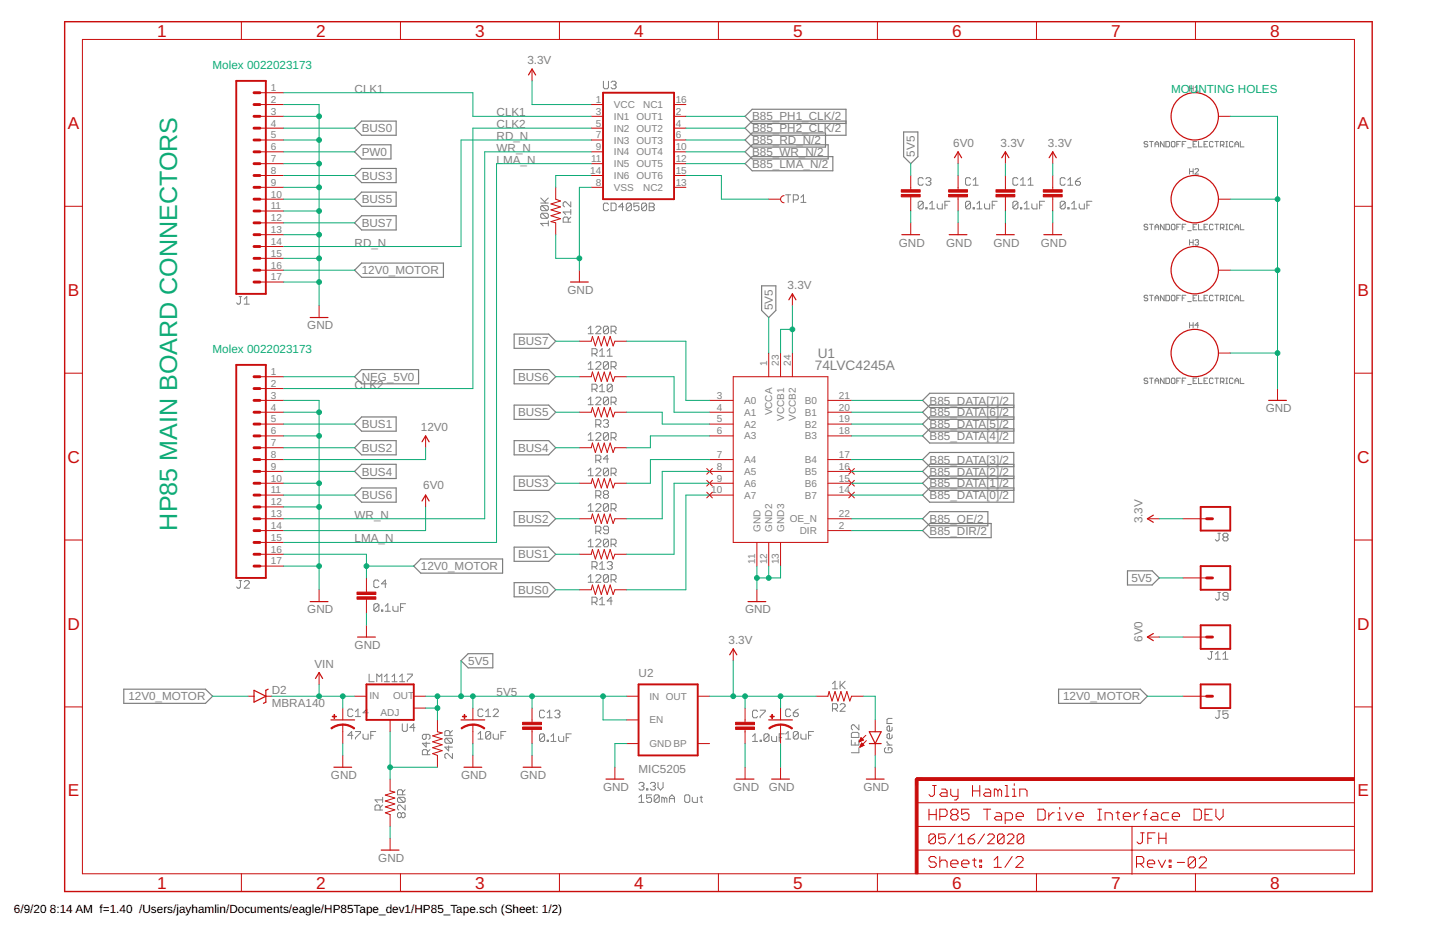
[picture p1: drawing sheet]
<svg xmlns="http://www.w3.org/2000/svg" width="432mm" height="279mm" viewBox="0 0 432 279" stroke-linecap="round" stroke-linejoin="round" font-family="sans-serif">
<g fill="none" stroke="#808080" stroke-width=".3">
<path d="M181.3 24.4v1.9l.4 .4h.8l.3-.4v-1.9M183.6 24.8l.4-.4h.7l.4 .4v.3l-.4 .4M184.4 25.5h.3M184.7 25.5l.4 .4v.4l-.4 .4h-.7l-.4-.4M357.4 25.8v1.6M357.4 26.6h1.1M358.5 25.8v1.6M359.1 26.3l.5-.5v1.6M359.1 27.4h1.1M162.5 59.5l1.5 1.5M164.8 59.5l-1.2 1.1M236.1 58.5h1.5"/>
<path d="M236.8 58.5v2.3M240.7 59.3l.7-.8v2.3M277.4 53.7l-.3-.3h-.8l-.4 .3v1.6l.4 .3h.8l.3-.3M278.2 53.7l.4-.3h.7l.4 .3v.4l-.4 .4M279 54.5h.3M279.3 54.5l.4 .4v.4l-.4 .3h-.7l-.4-.3M291.6 53.7l-.3-.3h-.8l-.4 .3v1.6l.4 .3h.8l.3-.3M292.4 55.6h1.5M292.4 54.1l.8-.7v2.2M305.9 53.7l-.4-.3h-.8l-.3 .3v1.6l.3 .3h.8l.4-.3M306.6 55.6h1.6M306.6 54.1l.8-.7v2.2"/>
<path d="M308.9 55.6h1.6M308.9 54.1l.8-.7v2.2M320.1 53.7l-.4-.3h-.7l-.4 .3v1.6l.4 .3h.7l.4-.3M320.9 55.6h1.5M320.9 54.1l.7-.7v2.2M323.2 54.5h1.1l.4 .4v.4l-.4 .3h-.8l-.3-.3zM324.7 53.4l-.8 .3-.7 .8M344.9 42.8l-.3-.3h-.5l-.3 .3 .3 .5h.5l.3 .3-.3 .5h-.5l-.3-.2M345.4 42.5h1.1M346 42.5v1.6M347.1 43.3h1M347.1 44.1v-1.1l.5-.5 .5 .5v1.1"/>
<path d="M349.8 42.5v1.6l-1.1-1.6v1.6M350.3 42.5h.9l.2 .3v1.1l-.2 .2h-.9zM352 42.8l.3-.3h.5l.3 .3v1.1l-.3 .2h-.5l-.3-.2zM353.6 43.3h.6M354.7 42.5h-1.1v1.6M355.2 43.3h.6M356.3 42.5h-1.1v1.6M356.9 44.4h1.1M357.4 50.7v1.6M357.4 51.5h1.1M358.5 43.3h.6M358.5 50.7v1.6"/>
<path d="M359.1 50.9l.2-.2h.6l.3 .2v.3l-1.1 1.1h1.1M359.6 42.5h-1.1v1.6h1.1M360.2 42.5v1.6h1.1M361.8 43.3h.6M362.9 42.5h-1.1v1.6h1.1M364.5 42.8l-.2-.3h-.6l-.3 .3v1.1l.3 .2h.6l.2-.2M365.1 42.5h1.1M365.6 42.5v1.6M366.7 43.6h.8l.3-.3v-.5l-.3-.3h-.8v1.6M367.3 43.6l.5 .5M368.3 42.5h.6M368.3 44.1h.6"/>
<path d="M368.6 42.5v1.6M370.5 42.8l-.3-.3h-.5l-.3 .3v1.1l.3 .2h.5l.3-.2M371.1 43.3h1.1M371.1 44.1v-1.1l.5-.5 .6 .5v1.1M372.7 42.5v1.6h1.1M162.5 61h2.3M162.9 61.8h1.5l.4 .3v.8l-.4 .4M162.9 64.1h1.5l.4 .4v.7l-.4 .4M162.9 64.1l-.4 .4v.7l.4 .4h1.5M162.9 61.8l-.4 .3v.8l.4 .4h1.5M162.9 64.1l1.5 1.5M162.9 61.8l1.5 1.5"/>
<path d="M164.8 67.1h-2.3l.7 .8M164.8 66.4v1.5M170.8 66.7v-1.1l-.4-.4h-.8l-.4 .4v1.1h2.3M171.5 60.6v1.5l-1.5-1.5h-.4l-.4 .4v.8l.4 .3M171.5 65.2l-.7 .8M171.5 63.7h-2.3l.8 .7M171.5 62.9v1.5M182.8 61.4l-.3-.4h-.8l-.4 .4v1.5l.4 .4h.8l.3-.4M183.6 61h1.1l.4 .4v1.5l-.4 .4h-1.1zM187.4 62.1h-1.5l1.1-1.1v2.3M189.7 61.4v1.5l-.4 .4h-.7l-.4-.4M189.7 61.4l-.4-.4h-.7l-.4 .4v1.5"/>
<path d="M189.7 61.4l-1.5 1.5M192 61h-1.5v1.1l1.1-.3 .4 .3v.8l-.4 .4h-.7l-.4-.4M194.3 61.4v1.5l-.4 .4h-.7l-.4-.4M194.3 61.4l-.4-.4h-.7l-.4 .4v1.5M194.3 61.4l-1.5 1.5M195.1 61h1.1l.4 .4v.4l-.4 .3 .4 .4v.4l-.4 .4h-1.1zM195.1 62.1h1.1M238.4 60h1.1l.4-.3v-.8l-.4-.4h-1.1v2.3M240.7 60.8h1.5M277.4 60.9l-.3-.4h-.8l-.4 .4v1.5M277.4 60.9v1.5l-.3 .4h-.8l-.4-.4M277.4 60.9l-1.5 1.5"/>
<path d="M278.2 62.4h.4v.4h-.4zM279.3 62.8h1.6M279.3 61.2l.8-.7v2.3M281.6 61.2v1.2l.4 .4h1.1v-1.6M283.9 61.6h.8M285.4 60.5h-1.5v2.3M291.6 60.9l-.3-.4h-.8l-.4 .4v1.5M291.6 60.9v1.5l-.3 .4h-.8l-.4-.4M291.6 60.9l-1.5 1.5M292.4 62.4h.4v.4h-.4zM293.6 62.8h1.5M293.6 61.2l.7-.7v2.3"/>
<path d="M295.8 61.2v1.2l.4 .4h1.2v-1.6M298.2 61.6h.7M299.7 60.5h-1.5v2.3M305.9 60.9l-.4-.4h-.8l-.3 .4v1.5M305.9 60.9v1.5l-.4 .4h-.8l-.3-.4M305.9 60.9l-1.5 1.5M306.6 62.4h.4v.4h-.4zM307.8 62.8h1.5M307.8 61.2l.7-.7v2.3M310.1 61.2v1.2l.4 .4h1.1v-1.6M312.4 61.6h.7M313.9 60.5h-1.5v2.3"/>
<path d="M320.1 60.9l-.4-.4h-.7l-.4 .4v1.5M320.1 60.9v1.5l-.4 .4h-.7l-.4-.4M320.1 60.9l-1.5 1.5M320.9 62.4h.3v.4h-.3zM322 62.8h1.5M322 61.2l.8-.7v2.3M324.3 61.2v1.2l.4 .4h1.1v-1.6M326.6 61.6h.7M328.1 60.5h-1.5v2.3M344.9 67.6l-.3-.2h-.5l-.3 .5 .3 .3h.5l.3 .5-.3 .3h-.5l-.3-.3M345.4 67.4h1.1M346 67.4v1.6"/>
<path d="M347.1 69v-1.1l.5-.5 .5 .5v1.1M347.1 68.2h1M349.8 67.4v1.6l-1.1-1.6v1.6M350.3 67.4h.9l.2 .2v1.1l-.2 .3h-.9zM352.3 67.4h.5l.3 .2v1.1l-.3 .3h-.5l-.3-.3v-1.1zM353.6 68.2h.6M354.7 67.4h-1.1v1.6M355.2 68.2h.6M356.3 67.4h-1.1v1.6M356.9 69.3h1.1M357.4 72v1.6M357.4 72.8h1.1"/>
<path d="M358.5 72v1.6M358.5 68.2h.6M359.1 72.3l.2-.3h.6l.3 .3-.3 .5M359.6 67.4h-1.1v1.6h1.1M359.6 72.8h.3M359.9 72.8l.3 .3-.3 .5h-.6l-.2-.2M360.2 67.4v1.6h1.1M361.8 68.2h.6M362.9 67.4h-1.1v1.6h1.1M364.5 67.6l-.2-.2h-.6l-.3 .2v1.1l.3 .3h.6l.2-.3M365.1 67.4h1.1M365.6 67.4v1.6"/>
<path d="M366.7 68.5h.8l.3-.3v-.6l-.3-.2h-.8v1.6M367.3 68.5l.5 .5M368.3 67.4h.6M368.3 69h.6M368.6 67.4v1.6M370.5 67.6l-.3-.2h-.5l-.3 .2v1.1l.3 .3h.5l.3-.3M371.1 69v-1.1l.5-.5 .6 .5v1.1M371.1 68.2h1.1M372.7 67.4v1.6h1.1M71.9 89.1h.7M72.2 89.1v1.9l-.3 .4h-.4l-.4-.4M73.4 91.4h1.5"/>
<path d="M73.4 89.9l.7-.8v2.3M176.7 98.7l.8-.7v2.3M179 98.4l.4-.4h.8l.4 .4v.3l-1.6 1.6h1.6M182.8 98.4l-.3-.4h-.8l-.4 .4v1.5M182.8 98.4v1.5l-.3 .4h-.8l-.4-.4M182.8 98.4l-1.5 1.5M183.6 99.5h1.1l.4-.4v-.7l-.4-.4h-1.1v2.3M184.4 99.5l.7 .8M344.9 89l-.3-.3h-.5l-.3 .6 .3 .2h.5l.3 .6-.3 .3h-.5l-.3-.3M345.4 88.7h1.1M346 88.7v1.7M347.1 90.4v-1.1l.5-.6 .5 .6v1.1"/>
<path d="M347.1 89.5h1M349.8 88.7v1.7l-1.1-1.7v1.7M350.3 88.7h.9l.2 .3v1.1l-.2 .3h-.9zM352.3 88.7h.5l.3 .3v1.1l-.3 .3h-.5l-.3-.3v-1.1zM353.6 89.5h.6M354.7 88.7h-1.1v1.7M355.2 89.5h.6M356.3 88.7h-1.1v1.7M356.9 90.6h1.1M357.4 96.9v1.6M357.4 97.7h1.1M358.5 96.9v1.6"/>
<path d="M358.5 89.5h.6M359.6 88.7h-1.1v1.7h1.1M360.2 88.7v1.7h1.1M360.2 97.7h-1.1l.8-.8v1.6M361.8 89.5h.6M362.9 88.7h-1.1v1.7h1.1M364.5 89l-.2-.3h-.6l-.3 .3v1.1l.3 .3h.6l.2-.3M365.1 88.7h1.1M365.6 88.7v1.7M366.7 89.8h.8l.3-.3v-.5l-.3-.3h-.8v1.7M367.3 89.8l.5 .6M368.3 88.7h.6"/>
<path d="M368.3 90.4h.6M368.6 88.7v1.7M370.5 89l-.3-.3h-.5l-.3 .3v1.1l.3 .3h.5l.3-.3M371.1 90.4v-1.1l.5-.6 .6 .6v1.1M371.1 89.5h1.1M372.7 88.7v1.7h1.1M176.7 109.4l.8-.7v2.2M176.7 110.9h1.6M176.7 100.3h1.6M177.9 106.3h1.1l.4-.4v-.8l-.4-.3h-1.1v2.2M177.9 116.9h1.1l.4-.3v-.8l-.4-.4h-1.1v2.3M178.6 116.9l.8 .8"/>
<path d="M178.6 106.3l.8 .7M179 119.7l.4-.4h.8l.4 .4v.4l-1.6 1.5h1.6M179 109l.4-.3h.8l.4 .3v.4l-1.6 1.5h1.6M180.2 116.2l.7-.8v2.3M180.2 105.5l.7-.7v2.2M180.2 117.7h1.5M180.2 107h1.5M182.5 107h1.5M182.5 105.5l.7-.7v2.2M182.8 119.7v1.5l-.3 .4h-.8l-.4-.4M182.8 119.7l-.3-.4h-.8l-.4 .4v1.5M182.8 109l-.3-.3h-.8l-.4 .3v1.6"/>
<path d="M182.8 109v1.6l-.3 .3h-.8l-.4-.3M182.8 119.7l-1.5 1.5M182.8 109l-1.5 1.6M183.6 110.2h1.1l.4-.4v-.8l-.4-.3h-1.1v2.2M184 115.8l-.4-.4h-.8l-.3 .4v1.5M184 115.8v1.5l-.4 .4h-.8l-.3-.4M184 115.8l-1.5 1.5M184.4 110.2l.7 .7M344.9 113.9l-.3-.3h-.5l-.3 .6 .3 .2h.5l.3 .6-.3 .2h-.5l-.3-.2M345.4 113.6h1.1M346 113.6v1.6M347.1 115.2v-1l.5-.6 .5 .6v1"/>
<path d="M347.1 114.4h1M349.8 113.6v1.6l-1.1-1.6v1.6M350.3 113.6h.9l.2 .3v1.1l-.2 .2h-.9zM352.3 113.6h.5l.3 .3v1.1l-.3 .2h-.5l-.3-.2v-1.1zM353.6 114.4h.6M354.7 113.6h-1.1v1.6M355.2 114.4h.6M356.3 113.6h-1.1v1.6M356.9 115.5h1.1M358.5 114.4h.6M359.6 113.6h-1.1v1.6h1.1M360.2 113.6v1.6h1.1"/>
<path d="M361.8 114.4h.6M362.9 113.6h-1.1v1.6h1.1M364.5 113.9l-.2-.3h-.6l-.3 .3v1.1l.3 .2h.6l.2-.2M365.1 113.6h1.1M365.6 113.6v1.6M366.7 114.7h.8l.3-.3v-.5l-.3-.3h-.8v1.6M367.3 114.7l.5 .5M368.3 113.6h.6M368.3 115.2h.6M368.6 113.6v1.6M370.5 113.9l-.3-.3h-.5l-.3 .3v1.1l.3 .2h.5l.3-.2M371.1 115.2v-1l.5-.6 .6 .6v1"/>
<path d="M371.1 114.4h1.1M372.7 113.6v1.6h1.1M176.7 120.1l.8-.8v2.3M176.7 130.7l.8-.7v2.3M176.7 121.6h1.6M176.7 132.3h1.6M179 127.6h1.2l.4-.4v-.7l-.4-.4h-1.2v2.3M179 130.4l.4-.4h.8l.4 .4v.3l-1.6 1.6h1.6M179 138.3h1.2l.4-.4v-.8l-.4-.3h-1.2v2.2M179.8 127.6l.8 .8M179.8 138.3l.8 .7M181.3 126.5l.4-.4h.8l.3 .4v.4l-.3 .3"/>
<path d="M182.1 127.2h.4M182.5 127.2l.3 .4v.4l-.3 .4h-.8l-.4-.4M182.8 130.4l-.3-.4h-.8l-.4 .4v1.5M182.8 130.4v1.5l-.3 .4h-.8l-.4-.4M182.8 130.4l-1.5 1.5M182.8 137.9h-1.5l1.2-1.1v2.2M183.6 120.8h1.1l.4-.3v-.8l-.4-.4h-1.1v2.3M183.6 131.5h1.1l.4-.4v-.7l-.4-.4h-1.1v2.3M184.4 120.8l.7 .8M184.4 131.5l.7 .8M176.7 141.4l.8-.7v2.2M176.7 152.1l.8-.8v2.3"/>
<path d="M176.7 142.9h1.6M176.7 153.6h1.6M179 141l.4-.3h.8l.4 .3v.4l-1.6 1.5h1.6M179 148.9h1.2l.4-.4v-.7l-.4-.4h-1.2v2.3M179 151.7l.4-.4h.8l.4 .4v.4l-1.6 1.5h1.6M179 159.6h1.2l.4-.4v-.7l-.4-.4h-1.2v2.3M179.8 148.9l.8 .8M179.8 159.6l.8 .8M181.7 148.5l-.4-.3v-.4l.4-.4h.8l.3 .4v.4l-.3 .3M181.7 148.5l-.4 .4v.4l.4 .4h.8l.3-.4v-.4l-.3-.4M181.7 148.5h.8M182.8 141v1.6l-.3 .3h-.8l-.4-.3"/>
<path d="M182.8 141l-.3-.3h-.8l-.4 .3v1.6M182.8 151.7l-.3-.4h-.8l-.4 .4v1.5M182.8 159.2h-1.1l-.4-.4v-.3l.4-.4h.8l.3 .4v1.5l-.3 .4h-.8l-.4-.4M182.8 151.7v1.5l-.3 .4h-.8l-.4-.4M182.8 141l-1.5 1.6M182.8 151.7l-1.5 1.5M183.6 142.2h1.1l.4-.4v-.8l-.4-.3h-1.1v2.2M183.6 152.8h1.1l.4-.3v-.8l-.4-.4h-1.1v2.3M184.4 142.2l.7 .7M184.4 152.8l.7 .8M71.9 174.4h.7M72.2 174.4v1.9l-.3 .4h-.4l-.4-.4"/>
<path d="M73.4 174.8l.4-.4h.7l.4 .4v.4l-1.5 1.5h1.5M113.9 174.6l-.4-.3h-.8l-.4 .3v1.5l.4 .4h.8l.4-.4M116.1 175.4h-1.5l1.2-1.1v2.2M176.7 162.8l.8-.8v2.3M176.7 173.4l.8-.7v2.2M176.7 164.3h1.6M176.7 174.9h1.6M177.9 170.3h1.1l.4-.4v-.8l-.4-.4h-1.1v2.3M178.6 170.3l.8 .7M179 162.4l.4-.4h.8l.4 .4v.4l-1.6 1.5h1.6M179 173l.4-.3h.8l.4 .3v.4l-1.6 1.5h1.6M180.2 169.5l.7-.8v2.3"/>
<path d="M180.2 171h1.5M182.5 169.1l.3-.4h.8l.4 .4v.4l-.4 .4M182.8 162.4l-.3-.4h-.8l-.4 .4v1.5M182.8 173l-.3-.3h-.8l-.4 .3v1.6M182.8 162.4v1.5l-.3 .4h-.8l-.4-.4M182.8 173v1.6l-.3 .3h-.8l-.4-.3M182.8 162.4l-1.5 1.5M182.8 173l-1.5 1.6M183.2 169.9h.4M183.6 169.9l.4 .4v.3l-.4 .4h-.8l-.3-.4M183.6 174.2h1.1l.4-.4v-.8l-.4-.3h-1.1v2.2M183.6 163.5h1.1l.4-.4v-.7l-.4-.4h-1.1v2.3"/>
<path d="M184.4 163.5l.7 .8M184.4 174.2l.7 .7M366 160.2h.7M366 178h.7M366.3 160.2v1.9l-.3 .4h-.4l-.4-.4M366.3 178v1.9l-.3 .4h-.4l-.4-.4M367.9 161.4l-.4 .3v.4l.4 .4h.7l.4-.4v-.4l-.4-.3M367.9 161.4l-.4-.4v-.4l.4-.4h.7l.4 .4v.4l-.4 .4M367.9 161.4h.7M369 179.1h-1.1l-.4-.3v-.4l.4-.4h.7l.4 .4v1.5l-.4 .4h-.7l-.4-.4M113.9 181.8l-.4-.4h-.8l-.4 .4v1.5M113.9 181.8v1.5l-.4 .3h-.8l-.4-.3"/>
<path d="M113.9 181.8l-1.6 1.5M114.6 183.3h.4v.3h-.4zM115.8 183.6h1.5M115.8 182.1l.7-.7v2.2M118.1 182.1v1.2l.3 .3h1.2v-1.5M120.4 182.5h.7M121.9 181.4h-1.5v2.2M177.9 180.9h1.1l.4-.3v-.8l-.4-.4h-1.1v2.3M178.6 180.9l.8 .8M180.2 180.2l.7-.8v2.3M180.2 181.7h1.5M184 180.6h-1.5l1.1-1.2v2.3"/>
<path d="M363.7 195.8h.7M364 195.8v1.9l-.3 .4h-.4l-.4-.4M365.2 198.1h1.5M365.2 196.5l.8-.7v2.3M367.5 198.1h1.5M367.5 196.5l.7-.7v2.3M106 213.4l-.3-.4h-.8l-.4 .4v1.5l.4 .4h.8l.3-.4M106.8 219.8h1.5v.4l-1.5 1.5v.3M106.8 215.3h1.5M106.8 213.8l.8-.8v2.3M110.6 214.1h-1.5l1.1-1.1v2.3M110.9 202.5v2.3h1.5"/>
<path d="M112.9 219.8h-1.5v2.2M113.2 204.8v-2.3l.8 .8 .7-.8v2.3M115.5 204.8h1.5M115.5 203.3l.8-.8v2.3M117.8 204.8h1.5M117.8 203.3l.8-.8v2.3M120.1 204.8h1.5M120.1 203.3l.7-.8v2.3M120.9 217.5v1.9l.4 .3h.7l.4-.3v-1.9M122.4 202.5h1.5v.4l-1.5 1.5v.4M124.7 218.6h-1.5l1.1-1.1v2.2M136 219.5l-.8 .7"/>
<path d="M145.1 213.4l-.3-.4h-.8l-.4 .4v1.5l.4 .4h.8l.3-.4M145.9 215.3h1.5M145.9 213.8l.8-.8v2.3M148.2 213.4l.4-.4h.8l.3 .4v.4l-1.5 1.5h1.5M152 219.8h-1.5v2.2M163.6 213.7l-.3-.3h-.8l-.4 .3v1.6l.4 .3h.8l.3-.3M164.4 215.6h1.5M164.4 214.1l.8-.7v2.2M166.7 213.7l.4-.3h.8l.3 .3v.4l-.3 .4M167.5 214.5h.4M167.9 214.5l.3 .4v.4l-.3 .3h-.8l-.4-.3M227.6 213.7l-.3-.3h-.8l-.4 .3v1.6l.4 .3h.8l.3-.3"/>
<path d="M228.4 213.4h1.5v.3l-1.5 1.6v.3M237.6 213.4l-.4-.4h-.7l-.4 .4v1.5l.4 .4h.7l.4-.4M238.4 214.1h1.1l.4 .4v.4l-.4 .4h-.7l-.4-.4zM239.9 213l-.8 .4-.7 .7M244.5 219.8h-1.5v2.2M250.1 205.4l.8-.7v2.2M250.1 206.9h1.6M250.1 212.9h1.2l.4-.3v-.8l-.4-.4h-1.2v2.3M250.9 212.9l.8 .8M252.4 204.7v2.2M252.4 211.8l.4-.4h.8l.4 .4v.4l-1.6 1.5h1.6M252.8 205.8l1.2 1.1"/>
<path d="M254 204.7l-1.6 1.5M258.1 217.7v1.6l-1.5-1.6h-.4l-.4 .4v.8l.4 .4M268.1 218.5v.8l-.4 .3h-.8l-.4-.3v-.8l.4-.4h.4v1.5M268.1 215.8h-1.2l-.4 .4v1.2h1.6M366 213.6h.7M366.3 213.6v1.9l-.3 .3h-.4l-.4-.3M369 213.6h-1.5v1.1l.7-.4h.4l.4 .4v.8l-.4 .3h-.7l-.4-.3M106 220.9h-1.5l1.2-1.1v2.2M109.1 220.5v1.2l.4 .3h1.1v-1.5M111.4 220.9h.8M115 239.5v1.6M119.8 239.5l-.4 .4v.8l.4 .4h1.5"/>
<path d="M119.8 239.5h1.5l.4 .4v.8l-.4 .4M119.8 239.5l1.5 1.6M121 238.8v-1.2l-.4-.3h-.8l-.4 .3v1.2h2.3M121.7 237.3l-.7 .7M128.1 220.6v1.2l-.4 .3h-.4l-.4-.3v-.8l.4-.4h1.5l.4 .4v.8l-.4 .3M128.1 222.9v1.5l-1.2-1.1h2.3M128.4 226.7v-1.1l-.3-.4h-.8l-.4 .4v1.1h2.3M129.2 225.2l-.8 .8M134 221.8h1.6l.4 .3v.8l-.4 .4M134 221.8l-.3 .3v.8l.3 .4h1.6M134 221.8l1.6 1.5M134.8 224.1v1.5l-1.1-1.1h2.3"/>
<path d="M135.2 221v-1.1l-.4-.4h-.8l-.3 .4v1.1h2.3M136 226.4v1.5l-1.6-1.5h-.4l-.3 .3v.8l.3 .4M143.6 222h1.5M143.6 220.5l.8-.7v2.2M147.4 220.2v1.5l-.3 .3h-.8l-.4-.3M147.4 220.2l-.3-.4h-.8l-.4 .4v1.5M147.4 220.2l-1.5 1.5M148.2 220.5v1.2l.4 .3h1.1v-1.5M150.5 220.9h.8M163.6 220.9v1.5l-.3 .4h-.8l-.4-.4M163.6 220.9l-.3-.4h-.8l-.4 .4v1.5M163.6 220.9l-1.5 1.5"/>
<path d="M164.4 222.4h.4v.4h-.4zM165.6 222.8h1.5M165.6 221.2l.7-.7v2.3M167.9 221.2v1.2l.3 .4h1.2v-1.6M170.1 221.6h.8M171.7 220.5h-1.6v2.3M192 235.4l.4-.3h.7l.4 .3v.4l-.4 .4M192 239.5l.7-.7v2.3M192.7 236.2h.4M193.1 236.2l.4 .4v.4l-.4 .3h-.7l-.4-.3M194.3 237h.4v.3h-.4zM195.4 235.4l.4-.3h.8l.3 .3v.4l-.3 .4"/>
<path d="M195.8 238.8h-1.5v1.1l.7-.4h.4l.4 .4v.8l-.4 .4h-.7l-.4-.4M196.2 236.2h.4M196.6 236.2l.3 .4v.4l-.3 .3h-.8l-.4-.3M197.7 235.1v1.5l.8 .7 .7-.7v-1.5M198.1 239.2v1.5l-.4 .4h-.7l-.4-.4M198.1 239.2l-.4-.4h-.7l-.4 .4v1.5M198.1 239.2l-1.5 1.5M199.6 239.9l-.4-.4h-.3v1.6M199.6 239.9v1.2M199.6 239.9l.4-.4 .4 .4v1.2M201.1 239.9h1.6M205.7 239.2l.4-.4h.8l.4 .4v1.5l-.4 .4h-.8l-.4-.4z"/>
<path d="M208 239.5v1.2l.4 .4h1.1v-1.6M210.3 239.5h.8M210.7 239.2v1.5l.4 .4M226.1 221.2l.8-.7v2.3M226.1 222.8h1.5M228.4 222.4h.4v.4h-.4zM231.1 220.9v1.5l-.4 .4h-.8l-.3-.4M231.1 220.9l-.4-.4h-.8l-.3 .4v1.5M231.1 220.9l-1.5 1.5M231.9 221.2v1.2l.3 .4h1.2v-1.6M234.1 221.6h.8M235.7 220.5h-1.6v2.3"/>
<path d="M236.1 220.5l.7-.7v2.2M236.1 222h1.5M239.9 220.2v1.5l-.4 .3h-.7l-.4-.3M239.9 220.2l-.4-.4h-.7l-.4 .4v1.5M239.9 220.2l-1.5 1.5M240.7 220.5v1.2l.3 .3h1.2v-1.5M243 220.9h.7M255.8 222.3v1.5h2.3v-1.5M256.2 220h1.5l.4 .4v1.2h-2.3v-1.2zM256.9 223.1v.7M258.1 224.6v1.5h-2.3M266.1 224.6l-.3 .4v.8l.3 .3h1.6l.4-.3v-.8l-.4-.4h-.8v.8"/>
<path d="M266.5 223.8h1.6M266.5 222.7v.4l.8 .7M268.1 220.8v.8l-.4 .3h-.8l-.4-.3v-.8l.4-.4h.4v1.5M114.2 243.4v-1.2l-.4-.3h-.7l-.4 .3v1.2h2.3M115 241.9l-.8 .7M115 240.3h-2.3l.8 .8M120.6 244.5l-.4-.4h-.4l-.4 .4v.8l.4 .4h.4l.4-.4M120.6 244.5l.4-.4h.3l.4 .4v.8l-.4 .4h-.3l-.4-.4M120.6 244.5v.8M121.7 241.9v1.5l-1.5-1.5h-.4l-.4 .3v.8l.4 .4M192 241.1h1.5M201.1 241.1v-1.6l.8-.7 .8 .7v1.6"/>
</g>
<g fill="none" stroke="#808080" stroke-width=".36">
<path d="M106.6 38.5l2.1-2.1h10.3v4.2h-10.3zM254.2 36.4h-28.2l-2.1 2.1 2.1 2.1h28.2v-7.8h-28.2l-2.1 2.1 2.1 2.2h28.2M271.5 39.6h4.3v7.5l-2.1 2.1-2.2-2.1zM106.6 52.7l2.1-2.1h10.3v4.3h-10.3zM106.6 59.8l2.1-2.1h10.3v4.3h-10.3zM106.6 45.6l2.1-2.1h8.8v4.3h-8.8zM223.9 45.6l2.1-2.1h22.9v4.3h-22.9zM223.9 42.1l2.1-2.2h22.1v4.3h-22.1zM223.9 49.2l2.1-2.1h24.3v4.2h-24.3zM108.7 64.8h10.3v4.3h-10.3l-2.1-2.1zM108.7 79h24.5v4.3h-24.5l-2.1-2.1zM228.9 85.9h4.2v7.4l-2.1 2.1-2.1-2.1z"/>
<path d="M108.7 111h17.1v4.3h-17.1l-2.1-2.1zM154.5 100.4h10.4l2.1 2.1-2.1 2.1h-10.4zM154.5 111h10.4l2.1 2.2-2.1 2.1h-10.4zM108.7 125.3h10.3v4.2h-10.3l-2.1-2.1zM108.7 132.4h10.3v4.3h-10.3l-2.1-2.2zM108.7 139.5h10.3v4.3h-10.3l-2.1-2.2zM154.5 121.7h10.4l2.1 2.1-2.1 2.2h-10.4zM154.5 132.4h10.4l2.1 2.1-2.1 2.2h-10.4zM304.6 121.7h-25.2l-2.2 2.1 2.2 2.2h25.2M304.6 139.5h-25.2l-2.2 2.1 2.2 2.2h25.2M304.6 125.3h-25.2l-2.2 2.1 2.2 2.1h25.2M304.6 122.4h-25.2l-2.2-2.1 2.2-2.1h25.2v14.9h-25.2l-2.2-2.1 2.2-2.2h25.2"/>
<path d="M108.7 146.6h10.3v4.3h-10.3l-2.1-2.2zM154.5 143h10.4l2.1 2.2-2.1 2.1h-10.4zM154.5 153.7h10.4l2.1 2.2-2.1 2.1h-10.4zM277.2 155.9l2.2-2.2h17.4v4.3h-17.4zM277.2 159.4l2.2-2.1h18.4v4.2h-18.4zM304.6 143h-25.2l-2.2 2.2 2.2 2.1h25.2M304.6 140.2h-25.2l-2.2-2.1 2.2-2.2h25.2v15h-25.2l-2.2-2.2 2.2-2.1h25.2M126.4 167.9h24.6v4.3h-24.6l-2.1-2.1zM154.5 175h10.4l2.1 2.2-2.1 2.1h-10.4zM154.5 164.4h10.4l2.1 2.1-2.1 2.1h-10.4zM338.8 171.5h7.4l2.1 2.1-2.1 2.1h-7.4zM138.5 198.5l2.2-2.1h7.4v4.2h-7.4z"/>
<path d="M37.2 207.1h24.5l2.2 2.1-2.2 2.1h-24.5zM318.1 207.1h24.5l2.2 2.1-2.2 2.1h-24.5z"/>
</g>
<g fill="none" stroke="#c90d0c" stroke-width=".3">
<path d="M24.8 11.9h382.2v250.6h-382.2zM72.5 6.5v5.4M120.3 6.5v5.4M168.1 6.5v5.4M215.9 6.5v5.4M263.7 6.5v5.4M311.4 6.5v5.4M359.2 6.5v5.4M78.1 27.9h7.1M78.1 31.4h7.1M78.1 34.9h7.1M78.1 38.5h7.1"/>
<path d="M159.9 20.7v3.6M177.7 31.4h3.5M177.7 34.9h3.5M177.7 38.5h3.5M202.5 31.4h3.6M202.5 34.9h3.6M202.5 38.5h3.6M366.1 34.9h3.6M78.1 59.8h7.1M78.1 42.1h7.1M78.1 45.6h7.1M78.1 49.2h7.1"/>
<path d="M78.1 52.7h7.1M78.1 56.3h7.1M167 56.3v3.5l1.4 .6-2.8 .9 2.8 .9-2.8 .9 2.8 .8-2.8 .9 2.8 .9-2.8 .9 1.4 .4v3.5M177.7 42.1h3.5M177.7 45.6h3.5M177.7 49.2h3.5M177.7 52.7h3.5M177.7 56.3h3.5M202.5 42.1h3.6M202.5 45.6h3.6M202.5 49.2h3.6M202.5 52.7h3.6"/>
<path d="M202.5 56.3h3.6M231 59.8h3.5M235.6 58.8a1.07 1.07 0 0 0-1.1 1 1.07 1.07 0 0 0 1.1 1.1M273.7 52.7v4.3M273.7 59.1v4.3M287.9 45.6v3.6M287.9 52.7v4.3M287.9 59.1v4.3M302.1 45.6v3.6M302.1 52.7v4.3M302.1 59.1v4.3M316.3 45.6v3.6"/>
<path d="M316.3 52.7v4.3M316.3 59.1v4.3M366.1 59.8h3.6M19.4 62h5.4M78.1 63.4h7.1M78.1 67h7.1M78.1 70.5h7.1M78.1 74.1h7.1M78.1 77.6h7.1M273.7 67v3.5M287.9 67v3.5M302.1 67v3.5"/>
<path d="M316.3 67v3.5M407 62h5.3M78.1 81.2h7.1M78.1 84.7h7.1M95.9 91.8v3.6M174.1 81.2v3.5M238.1 88.3v3.5M366.1 81.2h3.6M19.4 112.1h5.4M78.1 113.2h7.1M78.1 116.7h7.1M174.1 113.2h3.6l.3-1.4 .9 2.8 .9-2.8 .9 2.8 .9-2.8 .9 2.8 .8-2.8 .9 2.8 .6-1.4h3.5"/>
<path d="M174.1 102.5h3.6l.3-1.4 .9 2.8 .9-2.8 .9 2.8 .9-2.8 .9 2.8 .8-2.8 .9 2.8 .6-1.4h3.5M220.3 113.2h28.5v49.8h-28.5zM231 106.1v7.1M234.5 106.1v7.1M238.1 106.1v7.1M366.1 106.1h3.6M383.9 116.7v3.6M407 112.1h5.3M78.1 120.3h7.1M78.1 123.8h7.1M78.1 127.4h7.1M78.1 131h7.1"/>
<path d="M78.1 134.5h7.1M78.1 138.1h7.1M127.9 131v3.5M174.1 123.8h3.6l.3-1.4 .9 2.9 .9-2.9 .9 2.9 .9-2.9 .9 2.9 .8-2.9 .9 2.9 .6-1.5h3.5M174.1 134.5h3.6l.3-1.4 .9 2.8 .9-2.8 .9 2.8 .9-2.8 .9 2.8 .8-2.8 .9 2.8 .6-1.4h3.5M213.2 120.3h7.1M213.2 123.8h7.1M213.2 127.4h7.1M213.2 131h7.1M213.2 138.1h7.1M248.8 120.3h7.1M248.8 123.8h7.1"/>
<path d="M248.8 127.4h7.1M248.8 131h7.1M248.8 138.1h7.1M78.1 141.6h7.1M78.1 145.2h7.1M78.1 148.7h7.1M78.1 152.3h7.1M78.1 155.9h7.1M78.1 159.4h7.1M127.9 148.7v3.6M174.1 145.2h3.6l.3-1.4 .9 2.8 .9-2.8 .9 2.8 .9-2.8 .9 2.8 .8-2.8 .9 2.8 .6-1.4h3.5M174.1 155.9h3.6l.3-1.5 .9 2.9 .9-2.9 .9 2.9 .9-2.9 .9 2.9 .8-2.9 .9 2.9 .6-1.4h3.5"/>
<path d="M212.4 144.3l1.7 1.7M212.4 147.9l1.7 1.7M212.4 140.8l1.7 1.7M213.2 141.6h7.1M213.2 145.2h7.1M213.2 148.7h7.1M214.1 144.3l-1.7 1.7M214.1 147.9l-1.7 1.7M214.1 140.8l-1.7 1.7M248.8 141.6h7.1M248.8 145.2h7.1M248.8 148.7h7.1"/>
<path d="M248.8 155.9h7.1M248.8 159.4h7.1M255 147.9l1.7 1.7M255 144.3l1.7 1.7M255 140.8l1.7 1.7M256.7 147.9l-1.7 1.7M256.7 144.3l-1.7 1.7M256.7 140.8l-1.7 1.7M344.8 155.9h3.5M355.5 155.9h7.1M19.4 162.2h5.4M78.1 163h7.1"/>
<path d="M78.1 166.5h7.1M78.1 170.1h7.1M95.9 177.2v3.5M110.1 173.6v4.3M174.1 166.5h3.6l.3-1.4 .9 2.8 .9-2.8 .9 2.8 .9-2.8 .9 2.8 .8-2.8 .9 2.8 .6-1.4h3.5M174.1 177.2h3.6l.3-1.5 .9 2.9 .9-2.9 .9 2.9 .9-2.9 .9 2.9 .8-2.9 .9 2.9 .6-1.4h3.5M227.4 163v7.1M227.4 177.2v3.5M231 163v7.1M234.5 163v7.1M355.5 173.6h7.1M407 162.2h5.3"/>
<path d="M110.1 180v4.3M110.1 187.9v3.5M220.3 194.9v3.6M344.8 191.4h3.5M355.5 191.4h7.1M19.4 212.4h5.4M74.5 209.2h1.8M79.9 209.2h1.8M95.9 202.1v3.5M103 212.7v3.6M103 217.7v5.7M106.6 209.2h3.5"/>
<path d="M117.2 216.3v3.5M124.3 209.2h3.6M124.3 212.7h3.6M131.4 216.3v3.5l1.5 .4-2.9 .9 2.9 .9-2.9 .9 2.9 .9-2.9 .8 2.9 .9-2.9 .9 1.4 .5v3.6M142.1 212.7v3.6M142.1 217.7v5.7M159.9 212.7v4.3M159.9 219.1v4.3M188.3 209.2h3.6M188.3 216.3h3.6M209.7 209.2h3.5M223.9 212.7v4.3"/>
<path d="M223.9 219.1v4.3M234.5 212.7v3.6M234.5 217.7v5.7M245.2 209.2h3.6l.3-1.4 .9 2.8 .9-2.8 .9 2.8 .9-2.8 .9 2.8 .9-2.8 .9 2.8 .5-1.4h3.5M263 216.3v3.5M355.5 209.2h7.1M407 212.4h5.3M103 226.9v3.6M117.2 234.1v3.5l1.4 .4-2.8 .9 2.8 .9-2.8 .8 2.8 .9-2.8 .9 2.8 .9-2.8 .9 1.4 .5v3.6M142.1 226.9v3.6M159.9 226.9v3.6M184.8 230.5v3.6"/>
<path d="M188.3 223.4h3.6M209.7 223.4h3.5M223.9 230.5v3.6M234.5 230.5v3.6M258.2 222.8h.1M258.3 222.7h.4M258.4 222.5h.7M258.4 222.3h1M258.4 224.3h.4M258.5 222.1h.7M258.5 224.1h.7M258.6 221.9h.4"/>
<path d="M258.6 223.9h1M258.7 221.8h.2M258.7 223.8h.7M258.7 221.6l.7 .7-1.2 .6zM258.8 223.6h.5M258.8 223.4h.3M259.6 223.9l-.7-.7-.5 1.3M259.6 223.9l-1.2 .6M260.2 220.9l-2 2M260.3 222.5l-1.9 2M263 223.4v3.5M263 230.5v3.6"/>
<path d="M280.2 236h1.1M280.8 236v2.7l-.6 .5h-.5l-.6-.5M283 237.1h1.1l.5 .5v1.6h-1.6l-.6-.5 .6-.5h1.6M285.7 237.1v1.6l.5 .5h1.7M287.9 237.1v2.7l-.6 .5h-.5M292.2 236v3.2M292.2 237.6h2.2M294.4 236v3.2M296.1 237.1h1l.6 .5v1.6h-1.6l-.6-.5 .6-.5h1.6M299.9 237.6l.5-.5 .6 .5v1.6M299.9 237.6l-.6-.5h-.5v2.1M299.9 237.6v1.6"/>
<path d="M302 239.2h1.1M302 236h.6v3.2M304.2 239.2h1.1M304.2 237.1h.6v2.1M304.8 235.4v.6M306.4 239.2v-2.1h1.7l.5 .5v1.6M117.2 251.8v3.6M275.4 255.4h131.6M275.4 248.3h131.6M275.4 241.2h131.6M279.1 243.1v3.3M279.1 244.7h2.2"/>
<path d="M281.1 251l-.5-.5h-1l-.5 .5v2M281.1 251v2l-.5 .5h-1l-.5-.5M281.1 251l-2 2M281.3 257.9l-.5-.6h-1.1l-.6 .6v.5l.6 .6h1.1l.5 .5v.6l-.5 .5h-1.1l-.6-.5M281.3 243.1v3.3M282.4 245.3h1.7l.5-.6v-1.1l-.5-.5h-1.7v3.3M282.4 257.3v3.3M282.4 259l.6-.6h1.1l.5 .6v1.6M284 250.5h-1.9v1.5l1-.5h.4l.5 .5v1l-.5 .5h-.9l-.5-.5M285.7 259.5h2.2v-.5l-.6-.6h-1.1l-.5 .6v1.1l.5 .5h1.1M286.2 244.7h1.1M286.2 244.7l-.5-.5v-.6l.5-.5h1.1l.6 .5v.6l-.6 .5"/>
<path d="M286.2 244.7l-.5 .6v.5l.5 .6h1.1l.6-.6v-.5l-.6-.6M287 250.5l-2 3M288 253.5h1.9M288 251.5l.9-1v3M289 259.5h2.1v-.5l-.5-.6h-1.1l-.5 .6v1.1l.5 .5h1.1M290.9 252h1.5l.5 .5v.5l-.5 .5h-1l-.5-.5zM291.1 243.1h-2.1v1.6l1-.5h.6l.5 .5v1.1l-.5 .6h-1.1l-.5-.6M292.2 258.4h1.1M292.8 257.9v2.2l.5 .5M292.9 250.5l-1 .5-1 1M294.4 258.4h.6v.6h-.6zM295.5 243.1h2.2"/>
<path d="M295.8 250.5l-1.9 3M296.6 243.1v3.3M296.8 251l.5-.5h1l.5 .5v.5l-2 2h2M298.7 258.4l1.1-1.1v3.3M299.3 244.2h1.1l.6 .5v1.7h-1.7l-.5-.6 .5-.5h1.7M301.7 251l-.5-.5h-1l-.5 .5v2M301.7 251v2l-.5 .5h-1l-.5-.5M301.7 251l-2 2M302 246.4h1.7l.5-.6v-1.1l-.5-.5h-1.7v3.3M302.7 251l.5-.5h1l.5 .5v.5l-2 2h2M304.1 257.3l-2.1 3.3M305.2 257.9l.6-.6h1.1l.5 .6v.5l-2.2 2.2h2.2"/>
<path d="M305.3 245.3h2.2v-.6l-.5-.5h-1.1l-.6 .5v1.1l.6 .6h1.1M307.6 251l-.5-.5h-1l-.5 .5v2M307.6 251v2l-.5 .5h-1l-.5-.5M307.6 251l-2 2M311.9 243.1h1.6l.6 .5v2.2l-.6 .6h-1.6zM315.2 244.2v2.2M316.8 244.2h-.5l-1.1 1.1M317.9 246.4h1.1M317.9 244.2h.5v2.2M318.4 242.5v.6M320.1 244.2l1.1 2.2 1-2.2M323.3 245.3h2.2v-.6l-.5-.5h-1.1l-.6 .5v1.1l.6 .6h1.1"/>
<path d="M329.9 243.1h1.1M329.9 246.4h1.1M330.4 243.1v3.3M332.1 246.4v-2.2h1.6l.5 .5v1.7M335.3 244.2h1.1M335.9 243.6v2.2l.5 .6M337.5 245.3h2.2v-.6l-.5-.5h-1.1l-.6 .5v1.1l.6 .6h1.1M340.1 248.3v14.4M340.8 244.2v2.2M341.5 259.5h1.6l.6-.5v-1.1l-.6-.6h-1.6v3.3M342.4 244.2h-.5l-1.1 1.1M342.6 259.5l1.1 1.1"/>
<path d="M342.7 250.2h1.1M343.3 250.2v2.7l-.6 .6h-.5l-.5-.6M343.5 244.7h1.1M344.6 243.1l-.5 .5v2.8M344.8 259.5h2.2v-.5l-.6-.6h-1.1l-.5 .6v1.1l.5 .5h1.1M344.9 251.8h1.1M346.3 244.2h1l.6 .5v1.7h-1.6l-.6-.6 .6-.5h1.6M347.1 250.2h-2.2v3.3M348 258.4l1.1 2.2 1.1-2.2M348.2 251.8h2.2M348.2 250.2v3.3M350.4 250.2v3.3"/>
<path d="M351.2 244.2h-1.7l-.5 .5v1.1l.5 .6h1.7M351.3 258.4h.6v.6h-.6zM352.3 245.3h2.1v-.6l-.5-.5h-1.1l-.5 .5v1.1l.5 .6h1.1M353.8 259.1h2.1M358.8 243.1h1.6l.6 .5v2.2l-.6 .6h-1.6zM359.2 258l-.5-.5h-1.1l-.6 .5v2.2M359.2 258v2.2l-.5 .5h-1.1l-.6-.5M359.2 258l-2.2 2.2M360.3 258l.5-.5h1.1l.6 .5v.6l-2.2 2.1h2.2M362.1 244.7h1.1M364.3 243.1h-2.2v3.3h2.2M365.4 243.1v2.2l1 1.1 1.1-1.1v-2.2"/>
<path d="M72.5 262.5v5.3M120.3 262.5v5.3M168.1 262.5v5.3M215.9 262.5v5.3M263.7 262.5v5.3M294.4 260.1h.6v.5h-.6zM298.7 260.6h2.2M311.4 262.5v5.3M351.3 260.1h.6v.5h-.6zM359.2 262.5v5.3"/>
</g>
<g fill="none" stroke="#c90d0c" stroke-width=".36">
<path d="M158.8 22.5l1.1-1.8 1.1 1.8M286.8 47.4l1.1-1.8 1 1.8M301 47.4l1.1-1.8 1.1 1.8M315.3 47.4l1-1.8 1.1 1.8M271 70.5h5.3M285.2 70.5h5.4M299.4 70.5h5.4M313.7 70.5h5.3M93.2 95.4h5.4M171.4 84.7h5.4M237 90.1l1.1-1.8 1.1 1.8M126.8 132.7l1.1-1.7 1 1.7"/>
<path d="M381.2 120.3h5.3M126.8 150.5l1.1-1.8 1 1.8M346.6 154.8l-1.8 1.1 1.8 1M93.2 180.7h5.4M107.4 191.4h5.4M219.3 196.7l1-1.8 1.1 1.8M224.8 180.7h5.3M346.6 190.3l-1.8 1.1 1.8 1.1M76.3 207.4l3.6 1.8-3.6 1.7zM80.6 207.1l-.7 .3v3.5l-.7 .4M94.8 203.8l1.1-1.7 1 1.7M99.4 216.3h7.2"/>
<path d="M138.5 216.3h7.1M231 216.3h7.1M261.2 219.8h3.6l-1.8 3.6zM100.3 230.5h5.4M139.4 230.5h5.4M157.2 230.5h5.3M182.1 234.1h5.3M221.2 234.1h5.3M231.9 234.1h5.3M260.3 234.1h5.4M261.2 223.4h3.6M114.6 255.4h5.3"/>
<circle cx="359" cy="34.9" r="7.1"/>
<circle cx="359" cy="59.8" r="7.1"/>
<circle cx="359" cy="81.2" r="7.1"/>
<circle cx="359" cy="106.1" r="7.1"/>
</g>
<path d="M71 24.3h8.9v64h-8.9zM181.2 27.9h21.3v31.9h-21.3zM71 109.6h8.9v64h-8.9zM360.8 152.3h8.9v7.1h-8.9zM360.8 170.1h8.9v7.1h-8.9zM360.8 187.9h8.9v7h-8.9zM110.1 205.6h14.2v10.7h-14.2zM191.9 205.6h17.8v21.3h-17.8zM360.8 205.6h8.9v7.1h-8.9z" fill="none" stroke="#c90d0c" stroke-width=".57"/>
<g fill="#c90d0c" stroke="#c90d0c" stroke-width=".3">
<path d="M221 218.4h5.7v.7h-5.7z"/>
<path d="M221 217h5.7v.7h-5.7z"/>
<path d="M231.4 215.2h1.2v.1h-1.2z"/>
<path d="M231.9 214.7h.2v1.2h-.2z"/>
<path d="M275 234.1h.9v28.4h-.9z"/>
<path d="M275.4 233.6h131.6v.9h-131.6z"/>
<path d="M285.1 58.4h5.6v.7h-5.6z"/>
<path d="M285.1 57h5.6v.7h-5.6z"/>
<path d="M299.3 58.4h5.6v.7h-5.6z"/>
<path d="M299.3 57h5.6v.7h-5.6z"/>
<path d="M313.5 58.4h5.7v.7h-5.7z"/>
<path d="M313.5 57h5.7v.7h-5.7z"/>
<path d="M270.8 58.4h5.7v.7h-5.7z"/>
<path d="M270.8 57h5.7v.7h-5.7z"/>
<path d="M139 215.2h1.2v.1h-1.2z"/>
<path d="M139.5 214.7h.2v1.2h-.2z"/>
<path d="M157 218.4h5.7v.7h-5.7z"/>
<path d="M157 217h5.7v.7h-5.7z"/>
<path d="M99.8 215.2h1.3v.1h-1.3z"/>
<path d="M100.4 214.7h.1v1.2h-.1z"/>
<path d="M107.3 179.3h5.6v.7h-5.6z"/>
<path d="M107.3 177.9h5.6v.7h-5.6z"/>
</g>
<g fill="#c90d0c" stroke="#c90d0c" stroke-width=".3">
<path d="M234.5 217.5l1.6 .2 2 1-.2 .3-1.6-.8-1.8-.3z" fill-rule="evenodd"/>
<path d="M231 218.7l2-1 1.5-.2v.4l-1.7 .3-1.6 .8z" fill-rule="evenodd"/>
<path d="M142.1 217.5l1.6 .2 2 1-.2 .3-1.6-.8-1.8-.3z" fill-rule="evenodd"/>
<path d="M138.5 218.7l2-1 1.6-.2v.4l-1.8 .3-1.6 .8z" fill-rule="evenodd"/>
<path d="M103 217.5l1.6 .2 2 1-.2 .3-1.6-.8-1.8-.3z" fill-rule="evenodd"/>
<path d="M99.4 218.7l2-1 1.6-.2v.4l-1.8 .3-1.5 .8z" fill-rule="evenodd"/>
</g>
<g fill="none" stroke="#c90d0c" stroke-width=".87">
<path d="M76.3 34.9h1.8M76.3 31.4h1.8M76.3 27.9h1.8M76.3 38.5h1.8M76.3 42.1h1.8M76.3 45.6h1.8M76.3 49.2h1.8M76.3 52.7h1.8M76.3 56.3h1.8M76.3 59.8h1.8M76.3 70.5h1.8M76.3 67h1.8"/>
<path d="M76.3 63.4h1.8M76.3 77.6h1.8M76.3 74.1h1.8M76.3 81.2h1.8M76.3 84.7h1.8M76.3 116.7h1.8M76.3 113.2h1.8M76.3 120.3h1.8M76.3 127.4h1.8M76.3 123.8h1.8M76.3 131h1.8M76.3 134.5h1.8"/>
<path d="M76.3 138.1h1.8M76.3 141.6h1.8M76.3 145.2h1.8M76.3 155.9h1.8M76.3 152.3h1.8M76.3 148.7h1.8M76.3 159.4h1.8M362.6 155.9h1.7M76.3 163h1.8M76.3 166.5h1.8M76.3 170.1h1.8M362.6 173.6h1.7"/>
<path d="M362.6 191.4h1.7M362.6 209.2h1.7M277.2 234.1h-1.8v1.7"/>
</g>
<path d="M19.4 6.5h392.9v261.3h-392.9z" fill="none" stroke="#c90d0c" stroke-width=".42"/>
<g fill="none" stroke="#0dab76" stroke-width=".3">
<path d="M85.2 31.4h10.7v60.4M85.2 34.9h10.7M85.2 27.9h56.9v7h35.6M85.2 38.5h21.4M159.9 24.3v7.1h17.8M177.7 38.5h-35.6v78.2h-56.9M206.1 34.9h17.8M206.1 38.5h17.8M369.7 34.9h14.2v81.8M85.2 56.3h10.7M85.2 49.2h10.7M85.2 42.1h10.7"/>
<path d="M85.2 59.8h21.4M85.2 45.6h21.4M85.2 52.7h21.4M177.7 56.3h-3.6v24.9M177.7 49.2h-28.5v113.8h-64M177.7 42.1h-39.2v32h-53.3M177.7 52.7h-10.7v3.6M177.7 45.6h-32.1v110.3h-60.4M206.1 49.2h17.8M206.1 42.1h17.8M206.1 52.7h10.7v7.1h14.2M206.1 45.6h17.8"/>
<path d="M273.7 49.2v3.5M287.9 49.2v3.5M302.1 49.2v3.5M316.3 49.2v3.5M369.7 59.8h14.2M85.2 77.6h10.7M85.2 70.5h10.7M85.2 63.4h10.7M85.2 67h21.4M167 70.5v7.1h7.1M273.7 63.4v3.6M287.9 63.4v3.6"/>
<path d="M302.1 63.4v3.6M316.3 63.4v3.6M85.2 84.7h10.7M85.2 81.2h21.4M231 95.4v10.7M238.1 99h-3.6v7.1M238.1 91.8v14.3M369.7 81.2h14.2M85.2 113.2h21.4M167 102.5h7.1M167 113.2h7.1M188.3 113.2h14.2v10.6h10.7"/>
<path d="M188.3 102.5h17.8v17.8h7.1M369.7 106.1h14.2M85.2 120.3h10.7v56.9M85.2 131h10.7M85.2 123.8h10.7M85.2 134.5h21.4M85.2 127.4h21.4M127.9 134.5v3.6h-42.7M167 123.8h7.1M167 134.5h7.1M188.3 123.8h10.7v3.6h14.2M213.2 138.1h-17.8v7.1h-7.1"/>
<path d="M213.2 131h-17.8v3.5h-7.1M255.9 131h21.3M255.9 123.8h21.3M255.9 120.3h21.3M255.9 138.1h21.3M255.9 127.4h21.3M85.2 152.3h10.7M85.2 145.2h10.7M85.2 148.7h21.4M85.2 141.6h21.4M127.9 152.3v7.1h-42.7M167 145.2h7.1"/>
<path d="M167 155.9h7.1M213.2 145.2h-10.7v21.3h-14.2M213.2 141.6h-14.2v14.3h-10.7M213.2 148.7h-7.1v28.5h-17.8M255.9 145.2h21.3M255.9 155.9h21.3M255.9 159.4h21.3M255.9 148.7h21.3M255.9 141.6h21.3M348.3 155.9h7.2M85.2 170.1h10.7M85.2 166.5h24.9v7.1"/>
<path d="M110.1 170.1h14.2M167 177.2h7.1M167 166.5h7.1M227.4 170.1v7.1M231 170.1v3.5M234.5 170.1v3.5h-7.1M348.3 173.6h7.2M110.1 184.3v3.6M138.5 198.5v10.7M220.3 198.5v10.7M348.3 191.4h7.2M63.9 209.2h10.6"/>
<path d="M81.7 209.2h24.9M95.9 205.6v3.6M103 209.2v3.5M117.2 219.8v14.3M127.9 209.2h60.4M127.9 212.7h3.5M131.4 209.2v7.1M142.1 209.2v3.5M159.9 209.2v3.5M181.2 209.2v7.1h7.1M213.2 209.2h32M223.9 209.2v3.5"/>
<path d="M234.5 209.2v3.5M259.4 209.2h3.6v7.1M344.8 209.2h10.7M103 223.4v3.5M117.2 230.5h14.2M142.1 223.4v3.5M159.9 223.4v3.5M188.3 223.4h-3.5v7.1M223.9 223.4v7.1M234.5 223.4v7.1M263 226.9v3.6M117.2 248.3v3.5"/>
</g>
<g fill="#0dab76" stroke="#0dab76" stroke-width=".3">
<circle cx="95.9" cy="77.6" r=".72"/>
<circle cx="95.9" cy="70.5" r=".72"/>
<circle cx="95.9" cy="63.4" r=".72"/>
<circle cx="95.9" cy="56.3" r=".72"/>
<circle cx="95.9" cy="49.2" r=".72"/>
<circle cx="95.9" cy="42.1" r=".72"/>
<circle cx="95.9" cy="34.9" r=".72"/>
<circle cx="95.9" cy="84.7" r=".72"/>
<circle cx="95.9" cy="152.3" r=".72"/>
<circle cx="95.9" cy="145.2" r=".72"/>
<circle cx="95.9" cy="131" r=".72"/>
<circle cx="95.9" cy="123.8" r=".72"/>
<circle cx="95.9" cy="170.1" r=".72"/>
<circle cx="174.1" cy="77.6" r=".72"/>
<circle cx="231" cy="173.6" r=".72"/>
<circle cx="227.4" cy="173.6" r=".72"/>
<circle cx="383.9" cy="106.1" r=".72"/>
<circle cx="383.9" cy="81.2" r=".72"/>
<circle cx="383.9" cy="59.8" r=".72"/>
<circle cx="223.9" cy="209.2" r=".72"/>
<circle cx="220.3" cy="209.2" r=".72"/>
<circle cx="234.5" cy="209.2" r=".72"/>
<circle cx="238.1" cy="99" r=".72"/>
<circle cx="110.1" cy="170.1" r=".72"/>
<circle cx="142.1" cy="209.2" r=".72"/>
<circle cx="131.4" cy="212.7" r=".72"/>
<circle cx="131.4" cy="209.2" r=".72"/>
<circle cx="138.5" cy="209.2" r=".72"/>
<circle cx="159.9" cy="209.2" r=".72"/>
<circle cx="181.2" cy="209.2" r=".72"/>
<circle cx="103" cy="209.2" r=".72"/>
<circle cx="95.9" cy="209.2" r=".72"/>
<circle cx="117.2" cy="230.5" r=".72"/>
</g>
<text font-size="7.5" fill="#0dab76" x="53.2" y="159.4" transform="rotate(-90 53.2 159.4)">HP85 MAIN BOARD CONNECTORS</text>
<g font-size="5.2" fill="#c90d0c">
<text x="47.2" y="11">1</text>
<text x="95" y="11">2</text>
<text x="142.8" y="11">3</text>
<text x="190.6" y="11">4</text>
<text x="238.3" y="11">5</text>
<text x="286.1" y="11">6</text>
<text x="333.9" y="11">7</text>
<text x="381.7" y="11">8</text>
<text x="20.4" y="38.7">A</text>
<text x="408" y="38.7">A</text>
<text x="20.4" y="88.9">B</text>
<text x="408" y="88.9">B</text>
<text x="20.2" y="139">C</text>
<text x="407.8" y="139">C</text>
<text x="20.2" y="189.1">D</text>
<text x="407.8" y="189.1">D</text>
<text x="20.4" y="239.3">E</text>
<text x="408" y="239.3">E</text>
<text x="47.2" y="267">1</text>
<text x="95" y="267">2</text>
<text x="142.8" y="267">3</text>
<text x="190.6" y="267">4</text>
<text x="238.3" y="267">5</text>
<text x="286.1" y="267">6</text>
<text x="333.9" y="267">7</text>
<text x="381.7" y="267">8</text>
</g>
<g font-size="4.1" fill="#808080">
<text x="245.7" y="107.5">U1</text>
<text x="244.8" y="111.1">74LVC4245A</text>
</g>
<g font-size="3.5" fill="#0dab76">
<text x="63.9" y="20.7">Molex 0022023173</text>
<text x="351.9" y="27.8">MOUNTING HOLES</text>
<text x="63.9" y="106.1">Molex 0022023173</text>
</g>
<g font-size="3.5" fill="#808080">
<text x="158.5" y="19.3">3.3V</text>
<text x="106.5" y="27.8">CLK1</text>
<text x="149.2" y="35">CLK1</text>
<text x="108.7" y="39.8">BUS0</text>
<text x="149.2" y="38.5">CLK2</text>
<text x="226" y="36.2">B85_PH1_CLK/2</text>
<text x="226" y="39.8">B85_PH2_CLK/2</text>
<text x="108.7" y="46.9">PW0</text>
<text x="149.2" y="42.1">RD_N</text>
<text x="149.2" y="45.6">WR_N</text>
<text x="226" y="43.3">B85_RD_N/2</text>
<text x="226" y="46.9">B85_WR_N/2</text>
<text x="274.9" y="47" transform="rotate(-90 274.9 47)">5V5</text>
<text x="286.5" y="44.2">6V0</text>
<text x="300.7" y="44.2">3.3V</text>
<text x="314.9" y="44.2">3.3V</text>
<text x="108.7" y="54">BUS3</text>
<text x="149.2" y="49.2">LMA_N</text>
<text x="226" y="50.4">B85_LMA_N/2</text>
<text x="108.7" y="61.1">BUS5</text>
<text x="108.7" y="68.2">BUS7</text>
<text x="106.5" y="74.1">RD_N</text>
<text x="270.1" y="74.1">GND</text>
<text x="284.3" y="74.1">GND</text>
<text x="298.6" y="74.1">GND</text>
<text x="312.8" y="74.1">GND</text>
<text x="108.7" y="82.4">12V0_MOTOR</text>
<text x="170.5" y="88.3">GND</text>
<text x="236.7" y="86.9">3.3V</text>
<text x="232.2" y="93.3" transform="rotate(-90 232.2 93.3)">5V5</text>
<text x="92.3" y="99">GND</text>
<text x="155.7" y="103.8">BUS7</text>
<text x="106.5" y="116.7">CLK2</text>
<text x="108.7" y="114.4">NEG_5V0</text>
<text x="155.7" y="114.4">BUS6</text>
<text x="155.7" y="125.1">BUS5</text>
<text x="279.4" y="125.1">B85_DATA[6]/2</text>
<text x="279.4" y="121.5">B85_DATA[7]/2</text>
<text x="380.3" y="123.8">GND</text>
<text x="108.7" y="128.6">BUS1</text>
<text x="126.5" y="129.5">12V0</text>
<text x="279.4" y="128.6">B85_DATA[5]/2</text>
<text x="108.7" y="135.8">BUS2</text>
<text x="155.7" y="135.8">BUS4</text>
<text x="279.4" y="132.2">B85_DATA[4]/2</text>
<text x="108.7" y="142.9">BUS4</text>
<text x="279.4" y="142.9">B85_DATA[2]/2</text>
<text x="279.4" y="139.3">B85_DATA[3]/2</text>
<text x="108.7" y="150">BUS6</text>
<text x="127.2" y="147">6V0</text>
<text x="155.7" y="146.4">BUS3</text>
<text x="279.4" y="150">B85_DATA[0]/2</text>
<text x="279.4" y="146.4">B85_DATA[1]/2</text>
<text x="106.5" y="155.8">WR_N</text>
<text x="155.7" y="157.1">BUS2</text>
<text x="279.4" y="157.1">B85_OE/2</text>
<text x="279.4" y="160.6">B85_DIR/2</text>
<text x="343.4" y="157.3" transform="rotate(-90 343.4 157.3)">3.3V</text>
<text x="106.5" y="163">LMA_N</text>
<text x="155.7" y="167.8">BUS1</text>
<text x="126.5" y="171.3">12V0_MOTOR</text>
<text x="155.7" y="178.4">BUS0</text>
<text x="340" y="174.9">5V5</text>
<text x="92.3" y="184.3">GND</text>
<text x="223.9" y="184.3">GND</text>
<text x="106.5" y="195">GND</text>
<text x="218.9" y="193.5">3.3V</text>
<text x="343.4" y="192.8" transform="rotate(-90 343.4 192.8)">6V0</text>
<text x="94.5" y="200.6">VIN</text>
<text x="140.7" y="199.8">5V5</text>
<text x="191.9" y="203.5">U2</text>
<text x="81.7" y="208.5">D2</text>
<text x="149.2" y="209.2">5V5</text>
<text x="38.6" y="210.4">12V0_MOTOR</text>
<text x="81.7" y="212.4">MBRA140</text>
<text x="319.5" y="210.4">12V0_MOTOR</text>
<text x="191.9" y="232.3">MIC5205</text>
<text x="99.4" y="234.1">GND</text>
<text x="138.5" y="234.1">GND</text>
<text x="156.3" y="234.1">GND</text>
<text x="181.2" y="237.6">GND</text>
<text x="220.3" y="237.6">GND</text>
<text x="231" y="237.6">GND</text>
<text x="259.4" y="237.6">GND</text>
<text x="113.7" y="259">GND</text>
</g>
<g font-size="3.5">
<text x="4.2" y="274.2">6/9/20</text>
<text x="15" y="274.2">8:14 AM f=1.40 /Users/jayhamlin/Documents/eagle/HP85Tape_dev1/HP85_Tape.sch (Sheet: 1/2)</text>
</g>
<g font-size="3" fill="#808080">
<text x="81.4" y="27.3">1</text>
<text x="81.4" y="30.9">2</text>
<text x="81.4" y="34.5">3</text>
<text x="179" y="30.9">1</text>
<text x="179" y="34.5">3</text>
<text x="184.5" y="32.5">VCC</text>
<text x="193.3" y="32.5">NC1</text>
<text x="203" y="34.5">2</text>
<text x="203" y="30.9">16</text>
<text x="81.4" y="38">4</text>
<text x="81.4" y="41.6">5</text>
<text x="179" y="38">5</text>
<text x="179" y="41.6">7</text>
<text x="184.5" y="39.6">IN2</text>
<text x="184.5" y="36">IN1</text>
<text x="191.3" y="39.6">OUT2</text>
<text x="191.3" y="36">OUT1</text>
<text x="203" y="38">4</text>
<text x="203" y="41.6">6</text>
<text x="81.4" y="45.1">6</text>
<text x="179" y="45.1">9</text>
<text x="184.5" y="43.1">IN3</text>
<text x="184.5" y="46.7">IN4</text>
<text x="191.3" y="43.1">OUT3</text>
<text x="191.3" y="46.7">OUT4</text>
<text x="203" y="45.1">10</text>
<text x="81.4" y="48.7">7</text>
<text x="81.4" y="52.2">8</text>
<text x="177.4" y="52.2">14</text>
<text x="177.6" y="48.7">11</text>
<text x="184.5" y="53.8">IN6</text>
<text x="184.5" y="50.2">IN5</text>
<text x="191.3" y="53.8">OUT6</text>
<text x="191.3" y="50.2">OUT5</text>
<text x="203" y="52.2">15</text>
<text x="203" y="48.7">12</text>
<text x="81.4" y="55.8">9</text>
<text x="81.4" y="59.3">10</text>
<text x="179" y="55.8">8</text>
<text x="184.5" y="57.4">VSS</text>
<text x="193.3" y="57.4">NC2</text>
<text x="203" y="55.8">13</text>
<text x="81.4" y="62.9">11</text>
<text x="81.4" y="66.5">12</text>
<text x="81.4" y="70">13</text>
<text x="81.4" y="73.6">14</text>
<text x="81.4" y="77.1">15</text>
<text x="81.4" y="80.7">16</text>
<text x="81.4" y="84.2">17</text>
<text x="81.4" y="112.7">1</text>
<text x="230.5" y="109.9" transform="rotate(-90 230.5 109.9)">1</text>
<text x="234.1" y="109.9" transform="rotate(-90 234.1 109.9)">23</text>
<text x="237.6" y="109.9" transform="rotate(-90 237.6 109.9)">24</text>
<text x="81.4" y="116.2">2</text>
<text x="81.4" y="119.8">3</text>
<text x="215.4" y="119.8">3</text>
<text x="252" y="119.8">21</text>
<text x="81.4" y="123.3">4</text>
<text x="215.4" y="123.3">4</text>
<text x="223.6" y="121.4">A0</text>
<text x="223.6" y="124.9">A1</text>
<text x="232.1" y="124.8" transform="rotate(-90 232.1 124.8)">VCCA</text>
<text x="241.8" y="124.9">B1</text>
<text x="241.8" y="121.4">B0</text>
<text x="252" y="123.3">20</text>
<text x="81.4" y="126.9">5</text>
<text x="81.4" y="130.5">6</text>
<text x="215.4" y="126.9">5</text>
<text x="215.4" y="130.5">6</text>
<text x="223.6" y="128.5">A2</text>
<text x="235.6" y="126.5" transform="rotate(-90 235.6 126.5)">VCCB1</text>
<text x="239.2" y="126.5" transform="rotate(-90 239.2 126.5)">VCCB2</text>
<text x="241.8" y="128.5">B2</text>
<text x="252" y="130.5">18</text>
<text x="252" y="126.9">19</text>
<text x="81.4" y="134">7</text>
<text x="81.4" y="137.6">8</text>
<text x="215.4" y="137.6">7</text>
<text x="223.6" y="132">A3</text>
<text x="241.8" y="132">B3</text>
<text x="252" y="137.6">17</text>
<text x="81.4" y="141.1">9</text>
<text x="215.4" y="141.1">8</text>
<text x="223.6" y="139.1">A4</text>
<text x="223.6" y="142.7">A5</text>
<text x="241.8" y="139.1">B4</text>
<text x="241.8" y="142.7">B5</text>
<text x="252" y="141.1">16</text>
<text x="81.4" y="144.7">10</text>
<text x="81.4" y="148.2">11</text>
<text x="213.7" y="148.2">10</text>
<text x="215.4" y="144.7">9</text>
<text x="223.6" y="146.2">A6</text>
<text x="223.6" y="149.8">A7</text>
<text x="241.8" y="149.8">B7</text>
<text x="241.8" y="146.2">B6</text>
<text x="252" y="148.2">14</text>
<text x="252" y="144.7">15</text>
<text x="81.4" y="151.8">12</text>
<text x="81.4" y="155.3">13</text>
<text x="252" y="155.3">22</text>
<text x="81.4" y="158.9">14</text>
<text x="228.5" y="159.7" transform="rotate(-90 228.5 159.7)">GND</text>
<text x="232.1" y="159.7" transform="rotate(-90 232.1 159.7)">GND2</text>
<text x="235.6" y="159.7" transform="rotate(-90 235.6 159.7)">GND3</text>
<text x="237.3" y="156.9">OE_N</text>
<text x="240.3" y="160.5">DIR</text>
<text x="252" y="158.9">2</text>
<text x="81.4" y="162.5">15</text>
<text x="81.4" y="166">16</text>
<text x="81.4" y="169.6">17</text>
<text x="226.9" y="169.3" transform="rotate(-90 226.9 169.3)">11</text>
<text x="230.5" y="169.6" transform="rotate(-90 230.5 169.6)">12</text>
<text x="234.1" y="169.6" transform="rotate(-90 234.1 169.6)">13</text>
<text x="111" y="210.1">IN</text>
<text x="114.4" y="215.2">ADJ</text>
<text x="118.1" y="210.1">OUT</text>
<text x="195.2" y="210.2">IN OUT</text>
<text x="195.2" y="217.4">EN</text>
<text x="195.2" y="224.5">GND BP</text>
</g>
</svg>
